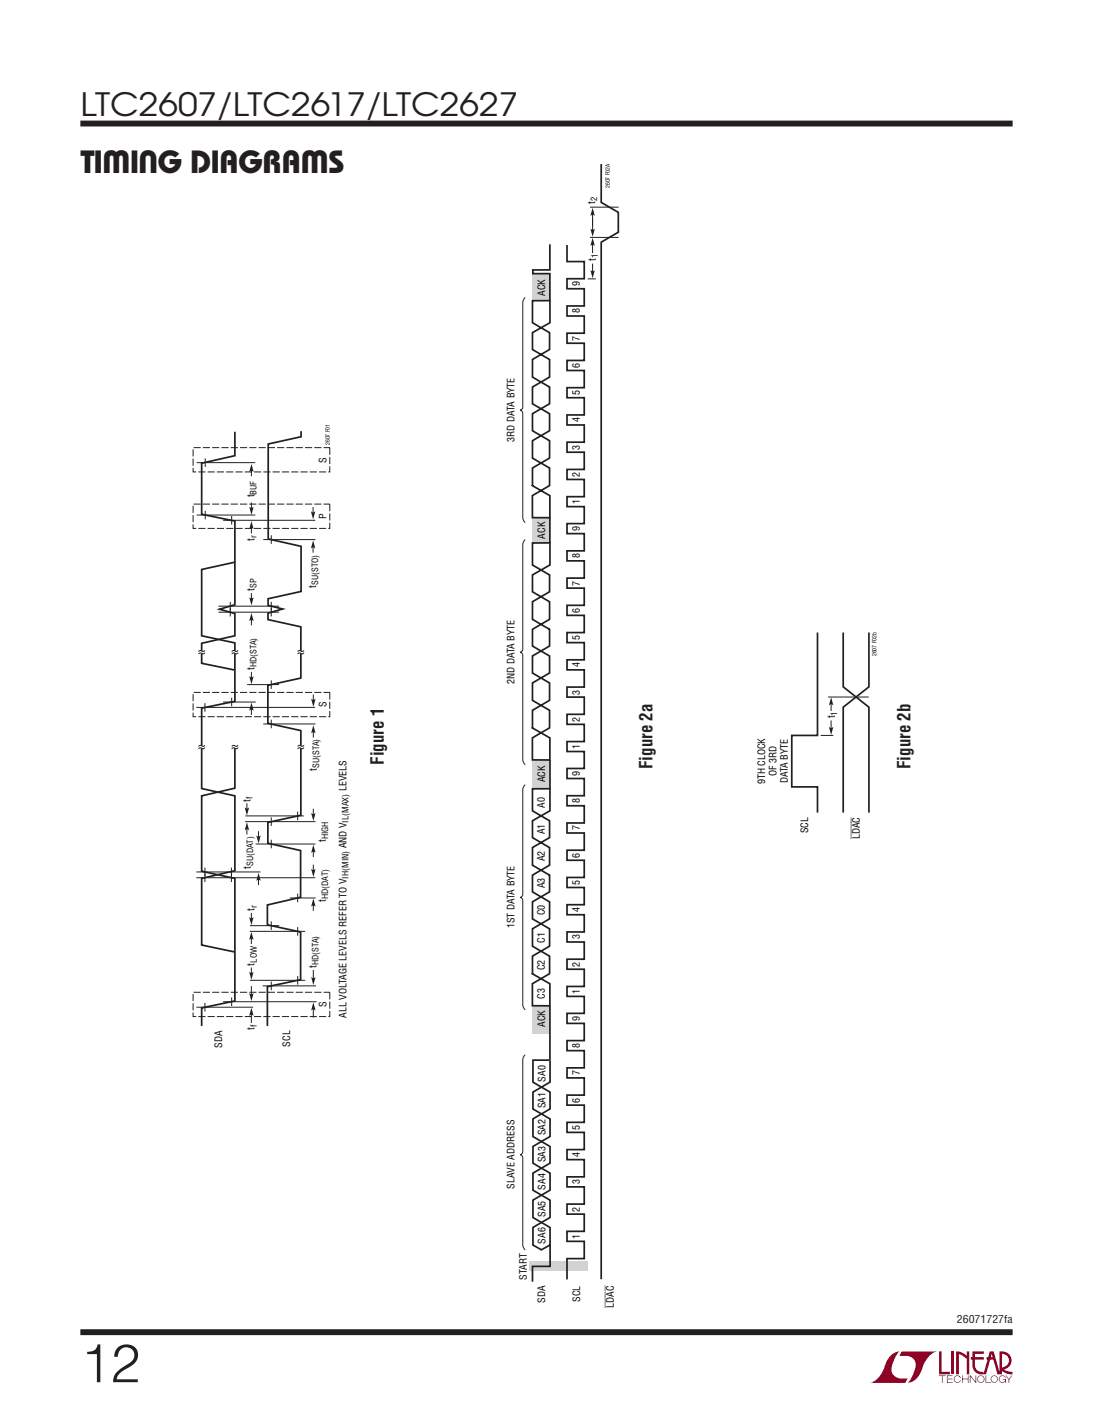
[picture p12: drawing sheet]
<svg xmlns="http://www.w3.org/2000/svg" width="216mm" height="279mm" viewBox="0 0 216 279" stroke-linecap="round" stroke-linejoin="round" font-family="sans-serif">
<g fill="#900126">
<path d="M185.5 266.8h.5v4.1h1.6v.5h-2.1z"/>
<path d="M176.2 267.4l.5-.3 1-.2a5.1 5.1 0 0 0-1.5 4 2.58 2.58 0 0 0 3.1 1.3l-.5 .8h-6.9a4.9 4.9 0 0 0 3-3.8l.4-.7z"/>
<path d="M178.1 266.9h7a4.9 4.9 0 0 0-3.1 3.7 3.2 3.2 0 0 1-2.7 2.4 5.1 5.1 0 0 0 1.5-4.1 2.58 2.58 0 0 0-3.1-1.2z"/>
<path d="M188 266.8h.5v4.6h-.5z"/>
<path d="M188.9 266.8l1 .2 1.1 .7v-.9h.5v4.6h-.5v-3.1l-1.6-.9v4h-.5z"/>
<path d="M185.5 271.6h1.3v.1h-.6v1.3h-.1v-1.3h-.6z"/>
<path d="M187 271.6h1.2v.1h-1v.5h.9v.2h-.9v.5h1v.1h-1.2z"/>
<path d="M190 271.6h.2v.6h1v-.6h.1v1.4h-.1v-.6h-1v.6h-.2z"/>
<path d="M191.6 271.6h.1l1 1.2v-1.2h.1v1.4l-1.1-1.2v1.2h-.1z"/>
<path d="M194.7 271.6h.1v1.3h.9v.1h-1z"/>
<path d="M198.6 271.6h.2l.5 .7 .5-.7h.2l-.6 .8v.6h-.2v-.6z"/>
<path d="M192.1 266.8h2.2v.5h-1.7v.7h1.7v.5h-1.7v1.1a1.32 1.32 0 0 0 1.7 1.3v.5l1.2-4.6h.8l1.1 4.1v-4.1a1.84 1.84 0 0 1 2.4 1.4 1.84 1.84 0 0 1-1.5 2.2l.8 .4 .9 .1v.5l-1.2-.2-1-.6v-.6a1.34 1.34 0 0 0 1.5-1.2 1.34 1.34 0 0 0-1.4-1.5v4.1h-.9l-.8-2.9h-1.3v-.5h1.2l-.2-.7-1.1 4.1a2.06 2.06 0 0 1-2.7-1.3v-1.6h-.4v-.5h.4z"/>
<path d="M193.2 271.8a.72 .72 0 0 1 1.2 .1 .72 .72 0 0 1-.4 1.1 .72 .72 0 0 1-1-.7h.2a.59 .59 0 0 0 .8 .5 .59 .59 0 0 0 .2-.9 .59 .59 0 0 0-1 .2v.2h-.2z"/>
<path d="M195.9 271.8a.72 .72 0 0 1 1.1 .1 .72 .72 0 0 1-.4 1.1 .72 .72 0 0 1-.9-.7h.1a.59 .59 0 0 0 .8 .5 .59 .59 0 0 0 .2-.9 .59 .59 0 0 0-.9 .2l-.1 .2h-.1z"/>
<path d="M197.5 271.8a.72 .72 0 0 1 1.2 .2h-.2a.59 .59 0 0 0-.9-.1 .59 .59 0 0 0 .1 .9 .59 .59 0 0 0 .9-.4h-.5v-.1h.6v.7h-.1v-.3a.73 .73 0 0 1-1.1 .2 .73 .73 0 0 1 0-1.1z"/>
<path d="M188.6 271.8a.71 .71 0 0 1 1.2 .3h-.1a.59 .59 0 0 0-.9-.3 .59 .59 0 0 0-.1 1 .59 .59 0 0 0 1-.3h.1a.73 .73 0 0 1-1.1 .4 .73 .73 0 0 1-.1-1.1z"/>
</g>
<path d="M15.9 24.4h184.1M15.9 263h184.1" fill="none" stroke="#231f20" stroke-width="1.2" stroke-linecap="butt"/>
<g fill="none" stroke="#231f20" stroke-width=".2">
<path d="M38.8 91.4h11.6M40.5 90.5v1.7M38.8 101.7h11.6M40.5 100.9v1.6M43.2 119.7h11.9M44.1 102.7h18.2M45.5 118.8v2.9M45.8 101.9v1.7M52 106.5h10.3M53.6 105.7v1.7M53.6 118.8v2.9M38.8 139.7h23.4"/>
<path d="M40.5 138.8v1.7M43.2 120.9h11.9M44.1 138.6h6.4M45.8 137.8v1.7M48.8 135.2h6.3M53.6 134.3v1.7M52 143h10.3M53.6 142.1v1.7M38.8 173.3h23.5M38.8 172.2h12.6M40.5 171.3v2.9M45.7 171.3v2.9"/>
<path d="M48.4 162.2h13.9M48.5 161.1h11.5M50.5 166.7h11.8M53.6 161.4v1.7M53.6 165.8v1.7M57.3 177.3h5M58.8 160.3v1.7M58.8 176.5v1.7M38.8 198.9h11.2M40.5 198v1.7M44.1 197.8h18.4M45.8 196.9v1.7"/>
<path d="M49.3 183.9h11M49.4 182.8h5.7M49.4 193.6h10.9M49.6 194.7v1.9M51.9 194.7h10.5M53.6 181.9v1.7M53.6 193.8v1.7M58.8 183.1v1.6M58.8 192.7v1.7"/>
</g>
<path d="M46.4 85.3v4.7l-6.6 1.5v10l6.6 1.4v16.5l-3 .9 3 .8v4.4l-6.6 1.5v4l6.6 1.3M59.5 85.1v1.1l-6.5 1.5v18.7l6.5 1.5v8.9l-6.5 1.4v1.3l2.8 .7-2.9 .9v1.2l6.5 1.5v10.1l-6.5 1.4v7.5l6.5 1.5v16.7l-6.5 1.4v4.1l6.5 1.4v9.3l-6.6 1.5v3.9l6.6 1.4v9.4l-6.6 1.4v7.8M46.4 111l-6.6 1.4v13.1l6.6 1.4v11.6l-6.6 1.3v15.9l6.6 1.4v14.8l-6.6 1.5v13.2l6.6 1.4M46.4 147.6v8l-6.6 1.5v14.9l6.6 1.4v24.2l-6.6 1.4v3.6" fill="none" stroke="#231f20" stroke-width=".34"/>
<path d="M38.1 99.5h27v4.8h-27zM38.1 88.4h27v4.8h-27zM38.1 136.7h27v4.8h-27zM38.1 195.9h27v4.8h-27z" fill="none" stroke="#231f20" stroke-width=".2" stroke-dasharray="1.4 .4" stroke-linecap="butt"/>
<path d="M49.2 196.1l.5 .3 .4-.3-.4 1.6z" fill="#231f20"/>
<path d="M49.6 191.1v1.3" fill="none" stroke="#231f20" stroke-width=".2"/>
<path d="M49.2 191.9l.5 .3 .4-.3-.4 1.6z" fill="#231f20"/>
<path d="M49.6 180.3v1.3" fill="none" stroke="#231f20" stroke-width=".2"/>
<path d="M49.2 181.1l.5 .3 .4-.3-.4 1.6z" fill="#231f20"/>
<path d="M49.6 200.1v1.9" fill="none" stroke="#231f20" stroke-width=".2"/>
<path d="M49.7 199l.4 1.6-.4-.3-.5 .3z" fill="#231f20"/>
<path d="M61.9 191.5v1.9" fill="none" stroke="#231f20" stroke-width=".2"/>
<path d="M61.5 192.9l.4 .3 .4-.3-.4 1.6z" fill="#231f20"/>
<path d="M61.9 199v1.9" fill="none" stroke="#231f20" stroke-width=".2"/>
<path d="M61.9 197.9l.4 1.6-.4-.2-.4 .2z" fill="#231f20"/>
<path d="M49.6 185.1v1.3" fill="none" stroke="#231f20" stroke-width=".2"/>
<path d="M49.7 184l.4 1.6-.4-.3-.5 .3z" fill="#231f20"/>
<path d="M61.9 170.7v1.3" fill="none" stroke="#231f20" stroke-width=".2"/>
<path d="M61.5 171.6l.4 .2 .4-.2-.4 1.6z" fill="#231f20"/>
<path d="M61.9 178.5v1.4" fill="none" stroke="#231f20" stroke-width=".2"/>
<path d="M61.9 177.4l.4 1.6-.4-.3-.4 .3z" fill="#231f20"/>
<path d="M61.9 159.7v1.3" fill="none" stroke="#231f20" stroke-width=".2"/>
<path d="M61.5 160.5l.4 .3 .4-.3-.4 1.6z" fill="#231f20"/>
<path d="M61.9 167.9v1.3" fill="none" stroke="#231f20" stroke-width=".2"/>
<path d="M61.9 166.8l.4 1.6-.4-.3-.4 .3z" fill="#231f20"/>
<path d="M61.9 137.1v1.4" fill="none" stroke="#231f20" stroke-width=".2"/>
<path d="M61.5 138l.4 .3 .4-.3-.4 1.6z" fill="#231f20"/>
<path d="M61.9 144.3v1.3" fill="none" stroke="#231f20" stroke-width=".2"/>
<path d="M61.9 143.2l.4 1.6-.4-.3-.4 .3z" fill="#231f20"/>
<path d="M49.7 132.7v1.3" fill="none" stroke="#231f20" stroke-width=".2"/>
<path d="M49.2 133.5l.5 .3 .4-.3-.4 1.6z" fill="#231f20"/>
<path d="M49.7 139.8v1.4" fill="none" stroke="#231f20" stroke-width=".2"/>
<path d="M49.7 138.7l.4 1.6-.4-.2-.5 .2z" fill="#231f20"/>
<path d="M49.7 117.1v1.3" fill="none" stroke="#231f20" stroke-width=".2"/>
<path d="M49.2 118l.5 .2 .4-.2-.4 1.5z" fill="#231f20"/>
<path d="M49.7 122.2v1.3" fill="none" stroke="#231f20" stroke-width=".2"/>
<path d="M49.7 121l.4 1.6-.4-.2-.5 .2z" fill="#231f20"/>
<path d="M61.8 100.1v1.3" fill="none" stroke="#231f20" stroke-width=".2"/>
<path d="M61.4 101l.5 .2 .4-.2-.4 1.6z" fill="#231f20"/>
<path d="M61.8 107.8v1.3" fill="none" stroke="#231f20" stroke-width=".2"/>
<path d="M61.9 106.7l.4 1.6-.4-.3-.5 .3z" fill="#231f20"/>
<path d="M49.7 99.2v1.4" fill="none" stroke="#231f20" stroke-width=".2"/>
<path d="M49.2 100.1l.5 .2 .4-.2-.4 1.6z" fill="#231f20"/>
<path d="M49.7 104v1.3" fill="none" stroke="#231f20" stroke-width=".2"/>
<path d="M49.7 102.9l.4 1.6-.4-.3-.5 .3z" fill="#231f20"/>
<path d="M49.7 92.7v1.3" fill="none" stroke="#231f20" stroke-width=".2"/>
<path d="M49.7 91.6l.4 1.6-.4-.3-.5 .3z" fill="#231f20"/>
<path d="M51.1 164.1v1.4" fill="none" stroke="#231f20" stroke-width=".2"/>
<path d="M50.6 165l.5 .2 .4-.2-.4 1.6z" fill="#231f20"/>
<path d="M51.1 173.5v1.3" fill="none" stroke="#231f20" stroke-width=".2"/>
<path d="M51.1 172.3l.4 1.6-.4-.2-.5 .2z" fill="#231f20"/>
<path d="M48.8 158.6v1.3" fill="none" stroke="#231f20" stroke-width=".2"/>
<path d="M48.3 159.4l.5 .3 .4-.3-.4 1.6z" fill="#231f20"/>
<path d="M48.8 163.5v1.3" fill="none" stroke="#231f20" stroke-width=".2"/>
<path d="M48.8 162.4l.4 1.5-.4-.2-.5 .2z" fill="#231f20"/>
<path d="M39.8 128.5v.5M46.4 128.5v.5M59.4 128.5v.5M39.8 147.3v.4M46.4 147.3v.4M59.4 147.3v.4" fill="none" stroke="#fff" stroke-width=".85" stroke-linecap="butt"/>
<path d="M40.5 128.4l-.4 .2a.58 .58 0 0 0-.9 .1M40.5 128.9l-.4 .2a.58 .58 0 0 0-.9 0M47 128.4l-.3 .2a.58 .58 0 0 0-.9 .1M47 128.9l-.3 .2a.58 .58 0 0 0-.9 0M60 128.4l-.3 .2a.58 .58 0 0 0-.9 .1M60 128.9l-.3 .2a.58 .58 0 0 0-.9 0M40.5 147.1l-.4 .3a.58 .58 0 0 0-.9 0M40.5 147.6l-.4 .3a.58 .58 0 0 0-.9 0M47 147.1l-.3 .3a.58 .58 0 0 0-.9 0M47 147.6l-.3 .3a.58 .58 0 0 0-.9 0M60 147.1l-.3 .3a.58 .58 0 0 0-.9 0M60 147.6l-.3 .3a.58 .58 0 0 0-.9 0" fill="none" stroke="#231f20" stroke-width=".2"/>
<g fill="#d1d2d4">
<path d="M105.1 198.7h3.5v5.4h-3.5z"/>
<path d="M105.1 150.2h3.5v5.4h-3.5z"/>
<path d="M105.1 54h3.5v5.3h-3.5z"/>
<path d="M105.1 102.3h3.5v4.8h-3.5z"/>
<path d="M104.6 249.1h11.6v1.8h-11.6z"/>
</g>
<path d="M118.8 32.4v7.6l3.3 1.9v4l-3.3 1.9v204.8M108.6 48.2v5.1h-3.3v.7h3.3v5.4M112 48.4v3.2h3.4v3.4h-3.4v2h3.4v3.4h-3.4v2h3.4v3.4h-3.4v2h3.4v3.4h-3.4v2h3.4v3.4h-3.4v1.9h3.4v3.4h-3.4v2h3.4v3.4h-3.4v2h3.4v3.4h-3.4v2h3.4v3.4h-3.4v1.9h3.4v3.4h-3.4v2h3.4v3.4h-3.4v1.9h3.4v3.4h-3.4v2h3.4v3.4h-3.4v2h3.4v3.4h-3.4v2h3.4v3.4h-3.4v2h3.4v3.4h-3.4v1.9h3.4v3.4h-3.4v2h3.4v3.4h-3.4v2h3.4v3.3h-3.4v2h3.4v3.4h-3.4v2h3.4v3.4h-3.4v2h3.4v3.4h-3.4v2h3.4v3.4h-3.4v1.9h3.4v3.4h-3.4v2h3.4v3.4h-3.4v2h3.4v3.4h-3.4v2h3.4v3.4h-3.4v1.9h3.4v3.4h-3.4v2h3.4v3.4h-3.4v2h3.4v3.4h-3.4v1.9h3.4v3.4h-3.4v2h3.4v3.4h-3.4v2h3.4v3.4h-3.4v2h3.4v3.4h-3.4v2h3.4v3.4h-3.4v1.9h3.4v3.4h-3.4v2h3.4v3.4h-3.4v4.1M108.6 76.3v3.4l-3.4 2v3.4l3.4 1.9v3.4l-3.4 2v3.5l3.4 2v4.3h-3.4v-4.3l3.4-2v-3.5l-3.4-1.9v-3.5l3.4-2v-3.3l-3.4-2v-3.3l3.4-1.9v-3.5l-3.4-2v-3.3l3.4-2v-4.3h-3.4v4.3l3.4 2v3.3l-3.4 2v3.5l3.4 1.9M108.6 102.2v5M108.6 124.2v3.4l-3.4 1.9v3.4l3.4 2v3.4l-3.4 1.9v3.5l3.4 2v4.4l-3.4-.1v-4.3l3.4-2v-3.4l-3.4-2v-3.4l3.4-2v-3.4l-3.4-1.9v-3.3l3.4-2v-3.5l-3.4-1.9v-3.4l3.4-1.9v-4.4h-3.4v4.4l3.4 1.9v3.3l-3.4 2v3.5l3.4 2M108.6 150.1v5.6M108.6 172.7v3.4l-3.4 2v3.3l3.4 2v3.4l-3.4 2v3.5l3.4 1.9v4.4h-3.4v-4.4l3.4-1.9v-3.5l-3.4-2v-3.4l3.4-2v-3.3l-3.4-2v-3.3l3.4-2v-3.4l-3.4-2v-3.3l3.4-2v-4.4l-3.4 .1v4.3l3.4 2v3.3l-3.4 2v3.4l3.4 2M108.6 198.6l.1 15.1-3.4 1.9v3.4l3.4 1.9v3.5l-3.4 2v3.3l3.4 2v3.3l-3.4 2v3.4l3.4 2v3.4l-1.8 1M108.5 209.3h-3.2v4.4l3.4 1.9v3.4l-3.4 1.9v3.5l3.4 2M108.7 226.3v3.4l-3.4 1.9v3.4l3.4 2v3.4l-3.4 2v3.4l1.7 1M108.7 245.6v4.5h-3.5v3" fill="none" stroke="#231f20" stroke-width=".34"/>
<path d="M103.7 58.7l-.3 .5-.1 .6v20.7l-.1 .2-.5 .3 .3 .1 .3 .4v20.7l.1 .5 .4 .5M116.1 55.1h1.6M116.5 46.9h5.7M116.5 40.9h5.7M117.1 52.1v1.7M103.7 106.5l-.3 .5-.1 .6v20.7l-.1 .2-.5 .3 .3 .1 .3 .4v20.7l.1 .5 .4 .5M103.7 154.9l-.3 .5-.1 .6v20.7l-.1 .2-.5 .3 .3 .1 .3 .4v20.7l.1 .5 .4 .5M103.7 208.3l-.3 .4-.1 .6v18.2l-.1 .2-.5 .3 .3 .1 .3 .4v17.3l.1 .6 .4 .4" fill="none" stroke="#231f20" stroke-width=".2"/>
<path d="M116.6 53.4l.5 .2 .4-.2-.4 1.5z" fill="#231f20"/>
<path d="M117.1 48.1v1.9" fill="none" stroke="#231f20" stroke-width=".2"/>
<path d="M117.1 47l.4 1.5-.4-.2-.5 .2z" fill="#231f20"/>
<path d="M117.1 43.2v2.4" fill="none" stroke="#231f20" stroke-width=".2"/>
<path d="M116.6 45.2l.5 .2 .4-.2-.4 1.6z" fill="#231f20"/>
<path d="M117.1 42.1v2.5" fill="none" stroke="#231f20" stroke-width=".2"/>
<path d="M117.1 41l.4 1.6-.4-.2-.5 .2z" fill="#231f20"/>
<path d="M161.5 124.9v20.3h-5.1v10.2h5.1v5.1M166.6 124.9v10.7l5 4v20.9M171.6 124.9v10.7l-5 4v20.9" fill="none" stroke="#231f20" stroke-width=".34"/>
<path d="M163.5 137.6h8.1M162.1 145.2h2.5M164.2 142.3v1.7" fill="none" stroke="#231f20" stroke-width=".2"/>
<path d="M163.7 143.5l.5 .3 .4-.3-.4 1.6z" fill="#231f20"/>
<path d="M164.2 138.8v1.6" fill="none" stroke="#231f20" stroke-width=".2"/>
<path d="M164.2 137.7l.4 1.6-.4-.3-.5 .3z" fill="#231f20"/>
<g font-size="10.6" fill="#231f20">
<text x="15.9" y="272.9">1</text>
<text x="15.9" y="272.9">2</text>
</g>
<g font-size="6.3" fill="#231f20">
<text x="15.9" y="22.8">LTC2607/LTC2617/LTC2627</text>
<text x="15.9" y="34.1">Timing Diagrams</text>
</g>
<g font-size="3.5" fill="#231f20">
<text x="75.8" y="151" transform="rotate(-90 75.8 151)">Figure 1</text>
<text x="128.9" y="151.9" transform="rotate(-90 128.9 151.9)">Figure 2a</text>
<text x="179.9" y="151.9" transform="rotate(-90 179.9 151.9)">Figure 2b</text>
</g>
<text font-size="2.1" fill="#231f20" x="189" y="261.2">26071727fa</text>
<g font-size="2">
<text x="117.6" y="40.3" transform="rotate(-90 117.6 40.3)">t</text>
<text x="117.7" y="51.6" transform="rotate(-90 117.7 51.6)">t</text>
<text x="107.7" y="58.5" transform="rotate(-90 107.7 58.5)">ACK</text>
<text x="114.5" y="56.5" transform="rotate(-90 114.5 56.5)">9</text>
<text x="114.5" y="61.9" transform="rotate(-90 114.5 61.9)">8</text>
<text x="114.5" y="67.3" transform="rotate(-90 114.5 67.3)">7</text>
<text x="114.5" y="72.7" transform="rotate(-90 114.5 72.7)">6</text>
<text x="114.5" y="83.4" transform="rotate(-90 114.5 83.4)">4</text>
<text x="114.5" y="78" transform="rotate(-90 114.5 78)">5</text>
<text x="101.7" y="87.2" transform="rotate(-90 101.7 87.2)">3RD DATA BYTE</text>
<text x="114.5" y="88.8" transform="rotate(-90 114.5 88.8)">3</text>
<text x="64.5" y="91.3" transform="rotate(-90 64.5 91.3)">S</text>
<text x="114.5" y="94.2" transform="rotate(-90 114.5 94.2)">2</text>
<text x="50.3" y="98.2" transform="rotate(-90 50.3 98.2)">t</text>
<text x="114.5" y="99.5" transform="rotate(-90 114.5 99.5)">1</text>
<text x="50.3" y="106.8" transform="rotate(-90 50.3 106.8)">t</text>
<text x="64.5" y="102.5" transform="rotate(-90 64.5 102.5)">P</text>
<text x="107.7" y="106.4" transform="rotate(-90 107.7 106.4)">ACK</text>
<text x="114.5" y="104.9" transform="rotate(-90 114.5 104.9)">9</text>
<text x="114.5" y="110.2" transform="rotate(-90 114.5 110.2)">8</text>
<text x="50.3" y="116.6" transform="rotate(-90 50.3 116.6)">t</text>
<text x="62.4" y="116" transform="rotate(-90 62.4 116)">t</text>
<text x="114.5" y="115.6" transform="rotate(-90 114.5 115.6)">7</text>
<text x="114.5" y="121" transform="rotate(-90 114.5 121)">6</text>
<text x="114.5" y="131.8" transform="rotate(-90 114.5 131.8)">4</text>
<text x="114.5" y="126.4" transform="rotate(-90 114.5 126.4)">5</text>
<text x="50.3" y="132.3" transform="rotate(-90 50.3 132.3)">t</text>
<text x="101.7" y="135" transform="rotate(-90 101.7 135)">2ND DATA BYTE</text>
<text x="114.5" y="137.1" transform="rotate(-90 114.5 137.1)">3</text>
<text x="64.5" y="139.7" transform="rotate(-90 64.5 139.7)">S</text>
<text x="114.5" y="142.5" transform="rotate(-90 114.5 142.5)">2</text>
<text x="164.9" y="141.9" transform="rotate(-90 164.9 141.9)">t</text>
<text x="114.5" y="147.9" transform="rotate(-90 114.5 147.9)">1</text>
<text x="62.6" y="152.1" transform="rotate(-90 62.6 152.1)">t</text>
<text x="107.7" y="154.5" transform="rotate(-90 107.7 154.5)">ACK</text>
<text x="114.5" y="153.2" transform="rotate(-90 114.5 153.2)">9</text>
<text x="151.1" y="154.9" transform="rotate(-90 151.1 154.9)">9TH CLOCK</text>
<text x="153.4" y="153.3" transform="rotate(-90 153.4 153.3)">OF 3RD</text>
<text x="155.6" y="154.7" transform="rotate(-90 155.6 154.7)">DATA BYTE</text>
<text x="49.5" y="158.3" transform="rotate(-90 49.5 158.3)">t</text>
<text x="68.4" y="156.3" transform="rotate(-90 68.4 156.3)">LEVELS</text>
<text x="107.6" y="159.4" transform="rotate(-90 107.6 159.4)">A0</text>
<text x="114.5" y="158.6" transform="rotate(-90 114.5 158.6)">8</text>
<text x="64.4" y="166.3" transform="rotate(-90 64.4 166.3)">t</text>
<text x="68.4" y="167.5" transform="rotate(-90 68.4 167.5)">AND V</text>
<text x="107.6" y="164.7" transform="rotate(-90 107.6 164.7)">A1</text>
<text x="114.5" y="164" transform="rotate(-90 114.5 164)">7</text>
<text x="159.7" y="164.5" transform="rotate(-90 159.7 164.5)">SCL</text>
<text x="169.9" y="165.7" transform="rotate(-90 169.9 165.7)">LDAC</text>
<text x="49.6" y="171.6" transform="rotate(-90 49.6 171.6)">t</text>
<text x="107.6" y="170.1" transform="rotate(-90 107.6 170.1)">A2</text>
<text x="114.5" y="169.4" transform="rotate(-90 114.5 169.4)">6</text>
<text x="50.3" y="179.9" transform="rotate(-90 50.3 179.9)">t</text>
<text x="64.4" y="178.1" transform="rotate(-90 64.4 178.1)">t</text>
<text x="107.6" y="175.4" transform="rotate(-90 107.6 175.4)">A3</text>
<text x="114.5" y="174.7" transform="rotate(-90 114.5 174.7)">5</text>
<text x="101.7" y="183.3" transform="rotate(-90 101.7 183.3)">1ST DATA BYTE</text>
<text x="107.6" y="180.8" transform="rotate(-90 107.6 180.8)">C0</text>
<text x="114.5" y="185.5" transform="rotate(-90 114.5 185.5)">3</text>
<text x="114.5" y="180.1" transform="rotate(-90 114.5 180.1)">4</text>
<text x="50.3" y="190.7" transform="rotate(-90 50.3 190.7)">t</text>
<text x="62.5" y="191.2" transform="rotate(-90 62.5 191.2)">t</text>
<text x="107.6" y="191.6" transform="rotate(-90 107.6 191.6)">C2</text>
<text x="107.6" y="186.1" transform="rotate(-90 107.6 186.1)">C1</text>
<text x="114.5" y="190.9" transform="rotate(-90 114.5 190.9)">2</text>
<text x="107.6" y="197.3" transform="rotate(-90 107.6 197.3)">C3</text>
<text x="114.5" y="196.2" transform="rotate(-90 114.5 196.2)">1</text>
<text x="50.3" y="203.4" transform="rotate(-90 50.3 203.4)">t</text>
<text x="64.5" y="198.9" transform="rotate(-90 64.5 198.9)">S</text>
<text x="68.4" y="200.9" transform="rotate(-90 68.4 200.9)">ALL VOLTAGE LEVELS REFER TO V</text>
<text x="107.7" y="202.8" transform="rotate(-90 107.7 202.8)">ACK</text>
<text x="114.5" y="201.6" transform="rotate(-90 114.5 201.6)">9</text>
<text x="43.9" y="206.9" transform="rotate(-90 43.9 206.9)">SDA</text>
<text x="57.3" y="206.6" transform="rotate(-90 57.3 206.6)">SCL</text>
<text x="114.5" y="206.9" transform="rotate(-90 114.5 206.9)">8</text>
<text x="107.7" y="213.6" transform="rotate(-90 107.7 213.6)">SA0</text>
<text x="114.5" y="212.3" transform="rotate(-90 114.5 212.3)">7</text>
<text x="107.7" y="218.8" transform="rotate(-90 107.7 218.8)">SA1</text>
<text x="114.5" y="217.7" transform="rotate(-90 114.5 217.7)">6</text>
<text x="107.7" y="224.2" transform="rotate(-90 107.7 224.2)">SA2</text>
<text x="114.5" y="223.1" transform="rotate(-90 114.5 223.1)">5</text>
<text x="107.7" y="229.5" transform="rotate(-90 107.7 229.5)">SA3</text>
<text x="114.5" y="233.8" transform="rotate(-90 114.5 233.8)">3</text>
<text x="114.5" y="228.5" transform="rotate(-90 114.5 228.5)">4</text>
<text x="101.7" y="234.7" transform="rotate(-90 101.7 234.7)">SLAVE ADDRESS</text>
<text x="107.7" y="234.9" transform="rotate(-90 107.7 234.9)">SA4</text>
<text x="114.5" y="239.2" transform="rotate(-90 114.5 239.2)">2</text>
<text x="107.7" y="245.6" transform="rotate(-90 107.7 245.6)">SA6</text>
<text x="107.7" y="240.2" transform="rotate(-90 107.7 240.2)">SA5</text>
<text x="114.5" y="244.6" transform="rotate(-90 114.5 244.6)">1</text>
<text x="104" y="252.7" transform="rotate(-90 104 252.7)">START</text>
<text x="107.7" y="257.2" transform="rotate(-90 107.7 257.2)">SDA</text>
<text x="114.6" y="257" transform="rotate(-90 114.6 257)">SCL</text>
<text x="121.3" y="258.2" transform="rotate(-90 121.3 258.2)">LDAC</text>
</g>
<g font-size="1.7">
<text x="118" y="39.7" transform="rotate(-90 118 39.7)">2</text>
<text x="118.1" y="51" transform="rotate(-90 118.1 51)">1</text>
<text x="50.7" y="97.7" transform="rotate(-90 50.7 97.7)">BUF</text>
<text x="50.7" y="106.2" transform="rotate(-90 50.7 106.2)">r</text>
<text x="50.7" y="116.1" transform="rotate(-90 50.7 116.1)">SP</text>
<text x="62.9" y="115.5" transform="rotate(-90 62.9 115.5)">SU(STO)</text>
<text x="50.7" y="131.7" transform="rotate(-90 50.7 131.7)">HD(STA)</text>
<text x="165.3" y="141.3" transform="rotate(-90 165.3 141.3)">1</text>
<text x="63" y="151.6" transform="rotate(-90 63 151.6)">SU(STA)</text>
<text x="49.9" y="157.8" transform="rotate(-90 49.9 157.8)">f</text>
<text x="64.8" y="165.8" transform="rotate(-90 64.8 165.8)">HIGH</text>
<text x="68.9" y="162.4" transform="rotate(-90 68.9 162.4)">IL(MAX)</text>
<text x="50" y="171" transform="rotate(-90 50 171)">SU(DAT)</text>
<text x="68.9" y="173.5" transform="rotate(-90 68.9 173.5)">IH(MIN)</text>
<text x="50.7" y="179.4" transform="rotate(-90 50.7 179.4)">r</text>
<text x="64.8" y="177.6" transform="rotate(-90 64.8 177.6)">HD(DAT)</text>
<text x="50.7" y="190.1" transform="rotate(-90 50.7 190.1)">LOW</text>
<text x="62.9" y="190.6" transform="rotate(-90 62.9 190.6)">HD(STA)</text>
<text x="50.7" y="202.8" transform="rotate(-90 50.7 202.8)">f</text>
</g>
<g font-size="1.1">
<text x="120.5" y="37.2" transform="rotate(-90 120.5 37.2)">2607 F02A</text>
<text x="65.1" y="87.9" transform="rotate(-90 65.1 87.9)">2607 F01</text>
<text x="173.1" y="129.6" transform="rotate(-90 173.1 129.6)">2607 F02b</text>
</g>
</svg>
